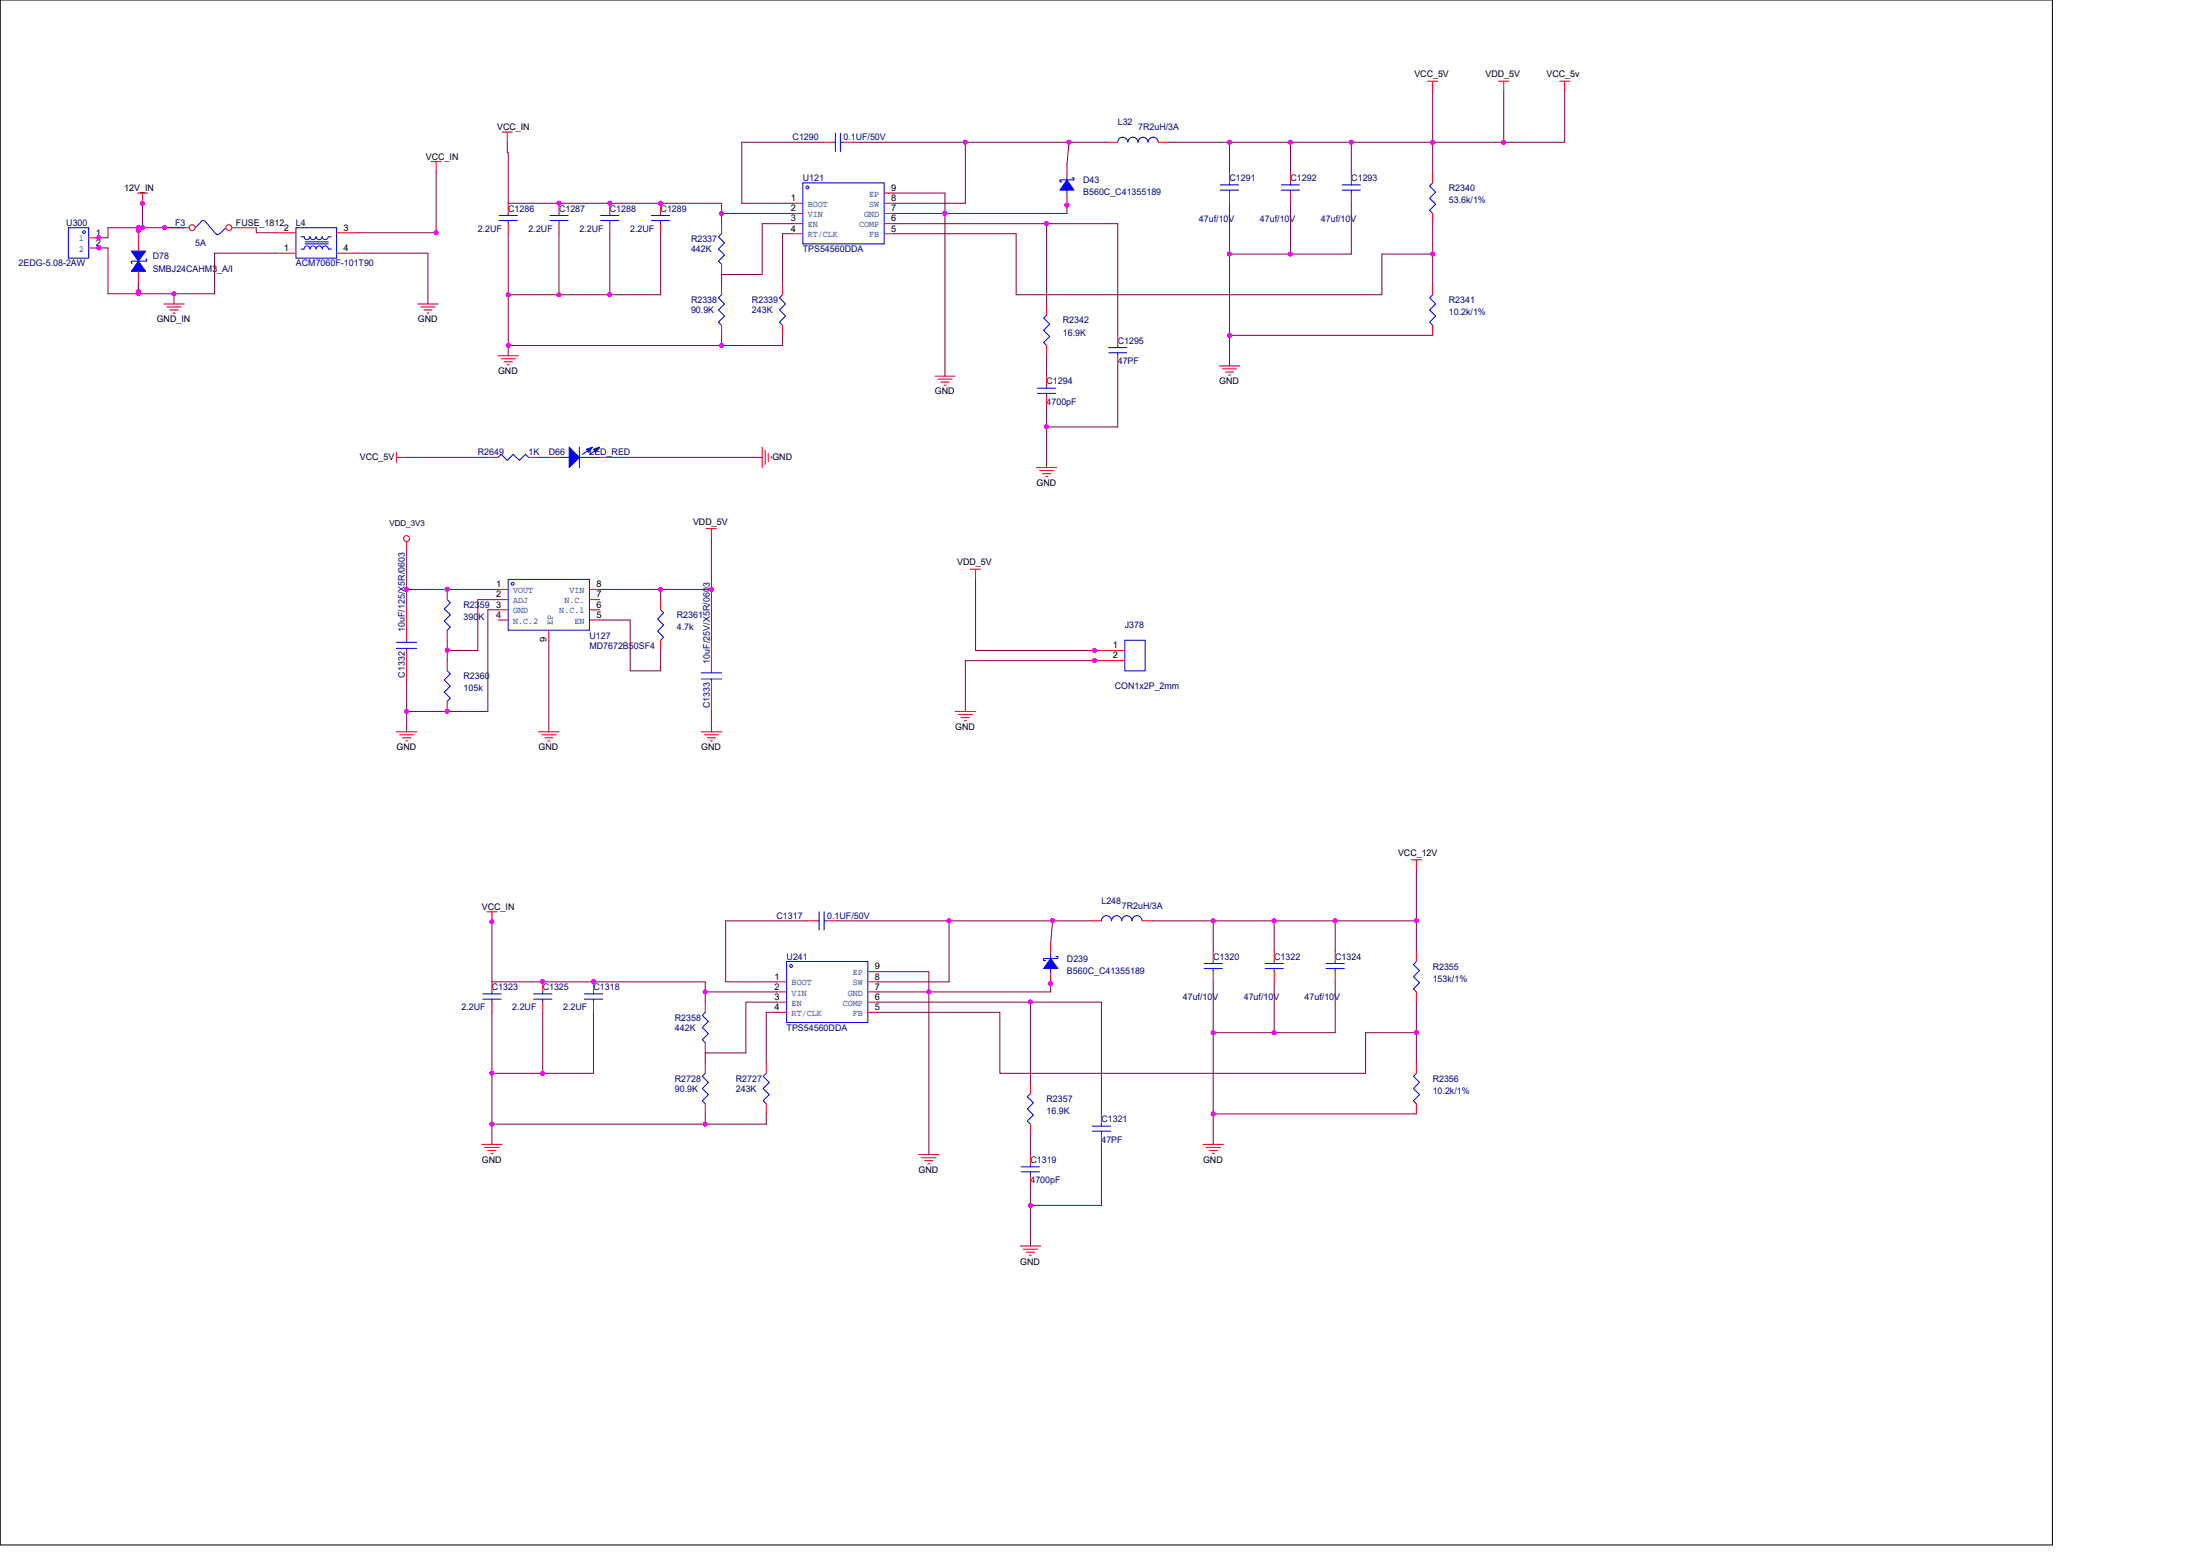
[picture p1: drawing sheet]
<svg xmlns="http://www.w3.org/2000/svg" width="297mm" height="210mm" viewBox="0 0 297 210" stroke-linecap="round" stroke-linejoin="round" font-family="sans-serif">
<path d="M0 0h277.1v208.5h-277.1z" fill="none" stroke="#000" stroke-width=".14"/>
<g fill="none" stroke="#f00" stroke-width=".14">
<path d="M67.8 17.8h1.4M68.5 17.8v1.4M111.1 19.2h1.4M113.9 19.2h1.3M149.5 19.2h1.4M156.4 19.2h1.4M192.7 11h1.4M193.4 11v1.3M202.3 11h1.4M203 11v1.3M210.6 11h1.4M211.3 11v1.3"/>
<path d="M18.6 26.1h1.3M18.7 31.1v2.8M18.7 36.6v2.8M19.2 26.1v1.3M58.2 21.8h1.4M58.9 21.8v1.4M68.6 27.4v1.4M68.6 30.2v1.3M75.5 27.4v1.4M75.5 30.2v1.3M82.3 27.4v1.4M82.3 30.2v1.3"/>
<path d="M89.2 27.4v1.4M89.2 30.2v1.3M97.4 35.7v1.3M97.4 30.2v1.3M97.4 38.4v1.4M105.7 38.4v1.4M107 27.4h1.4M107 28.8h1.4M107 30.2h1.4M107 31.5h1.4M119.4 31.5h1.3M119.4 30.2h1.3"/>
<path d="M119.4 28.8h1.3M119.4 27.4h1.3M119.4 26.1h1.3M144.1 22.2v1.4M144.1 26.3v1.4M166 23.3v1.4M166 26.1v1.3M174.2 23.3v1.4M174.2 26.1v1.3M182.5 23.3v1.4M182.5 26.1v1.3M193.4 38.4v1.4"/>
<path d="M193.4 28.8v1.4M193.4 23.3v1.4M22.1 41h2.8M22.5 41.4h1.9M22.9 41.8h1.1M23.4 42.2h.2M56.4 41h2.8M56.8 41.4h1.9M57.2 41.8h1.1M57.7 42.2h.2M67.2 48h2.8M67.7 48.4h1.9"/>
<path d="M68.1 48.8h1.1M68.5 49.2h.2M97.4 43.9v1.4M105.7 43.9v1.4M126.2 50.8h2.8M126.6 51.2h2M127 51.6h1.1M127.5 52h.2M141.3 46.6v1.4M141.3 41.1v1.4M141.3 50.8v1.3M141.3 53.5v1.4"/>
<path d="M164.6 49.4h2.8M165 49.8h2M165.5 50.2h1.1M165.9 50.6h.2M193.4 43.9v1.4M53.5 61.7h1.4M53.5 61v1.4M54.9 73.1v1M60.4 79.5v1.4M65.9 61.7h1.3M67.2 79.5h1.4M71.4 61.7h1.3"/>
<path d="M74.1 61.7h1.4M79.6 79.5h1.4M81 61.7h1.3M95.4 71.3h1.3M96.1 71.3v1.4M102.9 60.3v2.8M103.3 60.8v1.9M103.7 61.2v1.1M104.1 61.6v.2M131 76.8h1.4M131.7 76.8v1.4M140 63.1h2.7"/>
<path d="M140.4 63.5h1.9M140.8 63.9h1.1M141.2 64.3h.3M53.5 98.8h2.8M54 99.2h1.9M54.4 99.6h1.1M54.8 100h.2M54.9 87.8v4.1M54.9 82.3v4.1M60.4 85v1.4M60.4 89.2v1.3M60.4 94.6v1.4"/>
<path d="M67.2 83.7h1.4M67.2 82.3h1.4M67.2 80.9h1.4M72.7 98.8h2.8M73.1 99.2h2M73.6 99.6h1.1M74 100h.2M74.1 85v1.4M79.6 80.9h1.4M79.6 82.3h1.4M79.6 83.7h1.4M89.2 80.9v1.4"/>
<path d="M89.2 86.4v1.4M94.7 98.8h2.7M95.1 99.2h1.9M95.5 99.6h1.1M95.9 100h.3M96.1 91.9v4.1M96.1 86.4v4.1M129 96h2.7M129.4 96.4h1.9M129.8 96.8h1.1M130.2 97.2h.3M147.8 87.8h4.1"/>
<path d="M147.8 89.2h4.1M190.6 116h1.3M191.2 116v1.4M65.7 123h1.4M66.4 123v1.4M66.4 132.5v1.4M66.4 135.2v1.4M73.3 132.5v1.4M73.3 135.2v1.4M80.1 132.5v1.4M80.1 135.2v1.4M95.2 135.2v1.4"/>
<path d="M104.8 132.5h1.4M104.8 133.9h1.4M104.8 135.2h1.4M104.8 136.6h1.4M108.9 124.3h1.4M111.7 124.3h1.4M117.2 136.6h1.4M117.2 135.2h1.4M117.2 133.9h1.4M117.2 132.5h1.4M117.2 131.1h1.4M141.9 127.3v1.4"/>
<path d="M141.9 131.4v1.4M147.4 124.3h1.3M154.2 124.3h1.4M163.8 128.4v1.4M163.8 131.1v1.4M172 128.4v1.4M172 131.1v1.4M180.3 128.4v1.4M180.3 131.1v1.4M191.2 133.9v1.3M191.2 128.4v1.4M65.1 154.4h2.7"/>
<path d="M65.5 154.9h1.9M65.9 155.3h1.1M66.3 155.7h.3M95.2 140.7v1.4M95.2 148.9v1.4M95.2 143.5v1.3M124 155.8h2.8M124.4 156.2h2M124.9 156.6h1.1M125.3 157.1h.2M139.1 151.7v1.4M139.1 146.2v1.4"/>
<path d="M139.1 155.8v1.4M139.1 158.6v1.3M148.7 150.3v1.4M148.7 153.1v1.3M162.4 154.4h2.8M162.9 154.9h1.9M163.3 155.3h1.1M163.7 155.7h.3M191.2 148.9v1.4M191.2 143.5v1.3M137.7 168.1h2.8M138.2 168.6h1.9"/>
<path d="M138.6 169h1.1M139 169.4h.3"/>
<circle cx="54.9" cy="72.7" r=".4"/>
</g>
<g fill="#00f" stroke="#00f" stroke-width=".14">
<path d="M18.7 35.2l1 1.4h-2z"/>
<path d="M17.7 33.9h2l-1 1.3z"/>
<path d="M144.1 24.3l.9 1.4h-1.9z"/>
<path d="M141.9 129.3l.9 1.4h-1.9z"/>
<path d="M76.9 60.3l1.3 1.4-1.3 1.4z" fill-rule="evenodd"/>
<path d="M79.2 60.6l.8-.3-.5 .7z" fill-rule="evenodd"/>
<path d="M80.1 60.6l.9-.3-.6 .7z" fill-rule="evenodd"/>
</g>
<g fill="none" stroke="#00f" stroke-width=".14">
<path d="M112.5 19.2h.3M112.8 18v2.4M113.5 19.2h.4M113.5 18v2.4M150.9 19.2a.68 .68 0 0 1 .7-.7 .68 .68 0 0 1 .7 .7M152.3 19.2a.68 .68 0 0 1 .7-.7 .68 .68 0 0 1 .6 .7 .68 .68 0 0 1 .7-.7 .68 .68 0 0 1 .7 .7M155 19.2a.68 .68 0 0 1 .7-.7 .68 .68 0 0 1 .7 .7M19.7 35h.1v.2h-2.1v.3h.2M27.2 29.9a.38 .38 0 0 1 .5 0M27.2 29.9l-.8 .8M27.7 29.9l1.4 1.6M29.1 31.5l.3 .2 .2-.2"/>
<path d="M30.5 30.7l-.8 .8M67.4 29.8h2.4M67.4 29.1h2.4M68.6 28.8v.3M68.6 29.8v.4M74.2 29.8h2.5M74.2 29.1h2.5M75.5 28.8v.3M75.5 29.8v.4M81.1 29.8h2.5M81.1 29.1h2.5M82.3 28.8v.3"/>
<path d="M82.3 29.8v.4M88 29.8h2.4M88 29.1h2.4M89.2 28.8v.3M89.2 29.8v.4M97.4 31.5l-.4 .5 .8 .8-.8 .8 .8 .8-.8 .8 .4 .5M97.4 39.8l-.4 .4 .8 .8-.8 .8 .8 .9-.8 .8 .4 .4M105.7 39.8l-.5 .4 .9 .8-.9 .8 .9 .9-.9 .8 .5 .4M108.4 24.7h11v8.2h-11zM144.1 23.6v.7M144.1 25.7v.6M144.7 24h.3v.3h-1.9v.3h.3"/>
<path d="M164.8 25.7h2.4M164.8 25h2.4M166 24.7v.3M166 25.7v.4M173 25.7h2.5M173 25h2.5M174.2 24.7v.3M174.2 25.7v.4M181.2 25.7h2.5M181.2 25h2.5M182.5 24.7v.3M182.5 25.7v.4"/>
<path d="M193.4 39.8l-.4 .4 .8 .8-.8 .8 .8 .9-.8 .8 .4 .4M193.4 24.7l-.4 .4 .8 .8-.8 .9 .8 .8-.8 .8 .4 .4M140.1 53.1h2.5M140.1 52.4h2.5M141.3 42.5l-.4 .4 .8 .9-.8 .8 .8 .8-.8 .8 .4 .4M141.3 52.1v.3M141.3 53.1v.4M67.2 61.7l.5-.4 .8 .8 .8-.8 .8 .8 .8-.8 .5 .4M68.6 78.2h11v6.8h-11zM69.1 78.6h.3v.3h-.3zM75.5 61.7h1.4M78.2 60.3v2.8"/>
<path d="M78.2 61.7h2.8M79.9 60.5l-1.3 .8M80.8 60.5l-1.2 .8M53.5 87.5h2.8M53.5 86.7h2.8M54.9 87.5v.3M54.9 86.4v.3M60.4 80.9l.4 .4-.8 .9 .8 .8-.8 .8 .8 .8-.4 .4M60.4 90.5l.4 .4-.8 .9 .8 .8-.8 .8 .8 .8-.4 .4M89.2 82.3l.4 .4-.8 .8 .8 .8-.8 .9 .8 .8-.4 .4M94.7 91.6h2.7M94.7 90.8h2.7"/>
<path d="M96.1 91.6v.3M96.1 90.5v.3M151.9 86.4h2.7v4.1h-2.7zM65.2 134.8h2.5M65.2 134.1h2.5M66.4 133.9v.2M66.4 134.8v.4M72 134.8h2.5M72 134.1h2.5M73.3 133.9v.2M73.3 134.8v.4M78.9 134.8h2.5"/>
<path d="M78.9 134.1h2.5M80.1 133.9v.2M80.1 134.8v.4M95.2 136.6l-.4 .4 .8 .8-.8 .9 .8 .8-.8 .8 .4 .4M106.2 129.8h11v8.2h-11zM110.3 124.3h.3M110.6 123v2.5M111.3 124.3h.4M111.3 123v2.5M141.9 128.7v.6M141.9 130.7v.7M142.6 129.1h.2v.2h-1.9v.3h.3"/>
<path d="M148.7 124.2a.68 .68 0 0 1 .7-.6 .68 .68 0 0 1 .7 .6M150.1 124.2a.68 .68 0 0 1 .7-.6 .68 .68 0 0 1 .6 .6 .69 .69 0 0 1 .7-.6 .69 .69 0 0 1 .7 .6M152.8 124.2a.68 .68 0 0 1 .7-.6 .68 .68 0 0 1 .7 .6M162.6 130.7h2.4M162.6 130h2.4M163.8 129.8v.2M163.8 130.7v.4M170.8 130.7h2.5M170.8 130h2.5M172 129.8v.2M172 130.7v.4M179 130.7h2.5"/>
<path d="M179 130h2.5M180.3 129.8v.2M180.3 130.7v.4M191.2 129.8l-.4 .4 .9 .8-.9 .8 .9 .8-.9 .9 .4 .4M95.2 144.8l-.4 .4 .8 .9-.8 .8 .8 .8-.8 .8 .4 .4M137.9 158.1h2.5M137.9 157.5h2.5M139.1 147.6l-.4 .4 .8 .8-.8 .8 .8 .9-.8 .8 .4 .4M139.1 157.2v.3M139.1 158.1v.5M147.5 152.7h2.5M147.5 152h2.5"/>
<path d="M148.7 151.7v.3M148.7 152.7v.4M191.2 144.8l-.4 .4 .9 .9-.9 .8 .9 .8-.9 .8 .4 .4"/>
<circle cx="109" cy="25.3" r=".19"/>
<circle cx="106.8" cy="130.4" r=".19"/>
</g>
<circle cx="26" cy="30.7" r=".4" fill="#fff" stroke="#f00" stroke-width=".14"/>
<path d="M22.3 30.7h3.2" fill="none" stroke="#f00" stroke-width=".14"/>
<circle cx="30.9" cy="30.7" r=".4" fill="#fff" stroke="#f00" stroke-width=".14"/>
<path d="M12 32.1h1.4M12 33.5h1.4M31.3 30.7h3.3M37.2 34.2h2.8M37.2 31.4h2.8M45.4 31.4h2.8M45.4 34.2h2.8M150.9 45.3v1.3M150.9 48v1.4M103.5 148.9v1.4M103.5 143.5v1.3" fill="none" stroke="#f00" stroke-width=".14"/>
<g fill="none" stroke="#00f" stroke-width=".14">
<path d="M9.2 30.7h2.8v4.1h-2.8zM40 30.7h5.4v4.1h-5.4zM40.6 32h.5M40.6 33.6h.5M41.1 31.9a.39 .39 0 0 0 .4 .4 .39 .39 0 0 0 .3-.4 .41 .41 0 0 0 .5 .4 .41 .41 0 0 0 .4-.4M41.1 33.6a.4 .4 0 0 1 .4-.4 .4 .4 0 0 1 .4 .4 .4 .4 0 0 1 .4-.4 .4 .4 0 0 1 .4 .4M41.2 32.6h3.1M41.2 32.9h3.1M42.7 33.6a.41 .41 0 0 1 .4-.4 .41 .41 0 0 1 .4 .4 .4 .4 0 0 1 .4-.4 .4 .4 0 0 1 .4 .4M42.7 31.9a.4 .4 0 0 0 .4 .4 .4 .4 0 0 0 .4-.4 .41 .41 0 0 0 .4 .4 .41 .41 0 0 0 .4-.4M44.3 32h.4M44.3 33.6h.4"/>
<path d="M149.7 47.6h2.4M149.7 46.9h2.4M150.9 46.6v.3M150.9 47.6v.4M103.5 144.8l-.5 .4 .9 .9-.9 .8 .9 .8-.9 .8 .5 .4"/>
<circle cx="11.3" cy="31.3" r=".19"/>
</g>
<g fill="none" stroke="#800040" stroke-width=".14">
<path d="M68.5 19.2v1.4h.1v6.8h28.8v1.4M111.1 19.2h-10.9v8.2h6.8M115.2 19.2h15.1M130.3 19.2h14M130.3 19.2v8.2h-9.6M144.3 19.2l-.2 3M144.3 19.2h5.2M157.8 19.2h8.2v4.1M166 19.2h8.2M174.2 19.2h8.3M174.2 19.2v4.1M182.5 19.2v4.1"/>
<path d="M182.5 19.2h10.9v4.1M203 12.3v6.9h-9.6v-6.9M211.3 12.3v6.9h-8.3M13.2 33.5h1.4v6.1h4.1M18.7 30.7h.5M18.7 30.7h-4.1v1.4h-1.4M18.7 30.7v.7M18.7 38.3v1.3M18.7 39.6h4.8M19.2 27.3v3.4h5.7M23.5 39.6v1.4M34.6 30.7v.7h2.6"/>
<path d="M37.2 34.2h-8.2v5.4h-5.5M48.2 31.4h10.7M48.2 34.2h9.6v6.8M58.9 31.4h.3M58.9 23.2v8.2M68.6 39.8v6.8M68.6 31.5v8.3M68.6 39.8h6.9M75.5 31.5v8.3h6.8M82.3 31.5v8.3M89.2 31.5v8.3h-6.9M97.4 28.8v1.4"/>
<path d="M97.4 28.8h9.6M107 30.2h-4.1v6.8h-5.5v1.4M107 31.5h-1.3v6.9M120.7 31.5h16.5v8.3h49.4v-5.5h6.8v4.1M120.7 30.2h20.6M120.7 28.8h6.9M120.7 26.1h6.9v2.7M127.6 28.8v22M141.3 30.2h9.6v15.1M141.3 30.2v10.9M144.1 27.4v1.4h-16.5M166 34.3h8.2"/>
<path d="M166 27.4v6.9M166 34.3v11M174.2 27.4v6.9h8.3v-6.9M193.4 30.2v4.1M68.6 46.6h28.8M68.6 46.6v1.4M97.4 45.3v1.3M105.7 45.3v1.3h-8.3M141.3 48v2.8M141.3 57.6v5.5M141.3 54.9v2.7M150.9 49.4v8.2h-9.6"/>
<path d="M166 45.3h27.4M166 45.3v4.1M54.9 79.5h12.3M54.9 79.5v2.8M54.9 74.1v5.4M54.9 61.7h11M72.7 61.7h1.4M81 79.5h8.2M82.3 61.7h20.6M89.2 79.5v1.4M89.2 79.5h6.9M96.1 79.5v6.9"/>
<path d="M96.1 72.7v6.8M131.7 78.2v9.6h16.5M54.9 96v2.8M54.9 91.9v4.1M60.4 87.8v1.4M67.2 80.9h-2.7v6.9h-4.1v-1.4M67.2 82.3h-1.3v13.7h-11M74.1 86.4v12.4M81 83.7h4.1v6.8h4.1v-2.7M96.1 96v2.8M148.2 89.2h-17.9v6.8M191.2 117.4v6.9"/>
<path d="M66.4 124.3v8.2h28.8v1.4M66.4 136.6v8.2M73.3 136.6v8.2M80.1 136.6v8.2h-6.8M95.2 133.9h9.6M95.2 133.9v1.3M104.8 136.6h-1.3v6.9M104.8 135.2h-4.1v6.9h-5.5v1.4M108.9 124.3h-10.9v8.2h6.8M113.1 124.3h15M118.6 136.6h16.4v8.2h49.4v-5.4h6.8M118.6 135.2h20.5"/>
<path d="M118.6 131.1h6.8v2.8M118.6 133.9h6.8M125.4 133.9v21.9M128.1 124.3h19.3M128.1 124.3v8.2h-9.5M139.1 135.2h9.6v15.1M139.1 135.2v11M141.9 132.5v1.4h-16.5M142.1 124.3l-.2 3M155.6 124.3h8.2M163.8 124.3h8.2v4.1M163.8 139.4h8.2"/>
<path d="M163.8 132.5v6.9M163.8 124.3v4.1M163.8 139.4v10.9M172 124.3h8.3v4.1M172 132.5v6.9M180.3 132.5v6.9h-8.3M180.3 124.3h10.9M191.2 124.3v4.1M191.2 135.2v4.2M191.2 139.4v4.1M66.4 144.8v6.9M66.4 151.7v2.7"/>
<path d="M66.4 144.8h6.9M66.4 151.7h28.8M95.2 150.3v1.4M103.5 150.3v1.4h-8.3M139.1 153.1v2.7M148.7 154.4v8.3h-9.6v-2.8M163.8 150.3v4.1M163.8 150.3h27.4M139.1 162.7v5.4"/>
</g>
<g fill="#f0f" stroke="#f0f" stroke-width=".14">
<circle cx="13.3" cy="33.5" r=".27"/>
<circle cx="13.3" cy="32.1" r=".27"/>
<circle cx="18.7" cy="39.6" r=".27"/>
<circle cx="22.3" cy="30.7" r=".26"/>
<circle cx="19.2" cy="30.7" r=".26"/>
<circle cx="18.7" cy="30.7" r=".26"/>
<circle cx="23.5" cy="39.6" r=".27"/>
<circle cx="19.2" cy="27.4" r=".27"/>
<circle cx="75.5" cy="27.4" r=".27"/>
<circle cx="97.4" cy="28.8" r=".27"/>
<circle cx="89.2" cy="27.4" r=".27"/>
<circle cx="82.3" cy="27.4" r=".27"/>
<circle cx="82.3" cy="39.8" r=".27"/>
<circle cx="75.5" cy="39.8" r=".27"/>
<circle cx="68.6" cy="39.8" r=".27"/>
<circle cx="97.4" cy="46.6" r=".27"/>
<circle cx="68.6" cy="46.6" r=".27"/>
<circle cx="130.3" cy="19.2" r=".27"/>
<circle cx="144" cy="27.7" r=".27"/>
<circle cx="127.6" cy="28.8" r=".27"/>
<circle cx="144.3" cy="19.2" r=".27"/>
<circle cx="174.2" cy="34.3" r=".27"/>
<circle cx="166" cy="34.3" r=".27"/>
<circle cx="174.2" cy="19.2" r=".27"/>
<circle cx="166" cy="19.2" r=".27"/>
<circle cx="166" cy="45.2" r=".27"/>
<circle cx="193.4" cy="34.3" r=".27"/>
<circle cx="182.4" cy="19.2" r=".27"/>
<circle cx="141.3" cy="30.2" r=".27"/>
<circle cx="141.3" cy="57.6" r=".27"/>
<circle cx="193.4" cy="19.2" r=".27"/>
<circle cx="58.9" cy="31.4" r=".27"/>
<circle cx="89.2" cy="79.5" r=".27"/>
<circle cx="60.4" cy="87.8" r=".27"/>
<circle cx="60.4" cy="79.5" r=".27"/>
<circle cx="54.9" cy="96" r=".27"/>
<circle cx="60.4" cy="96" r=".27"/>
<circle cx="96" cy="79.5" r=".27"/>
<circle cx="54.9" cy="79.5" r=".27"/>
<circle cx="147.7" cy="87.8" r=".27"/>
<circle cx="147.7" cy="89.1" r=".27"/>
<circle cx="18.7" cy="39.4" r=".27"/>
<circle cx="18.7" cy="31.1" r=".27"/>
<circle cx="73.3" cy="132.5" r=".27"/>
<circle cx="80.1" cy="132.5" r=".27"/>
<circle cx="95.2" cy="133.9" r=".26"/>
<circle cx="73.3" cy="144.8" r=".27"/>
<circle cx="66.4" cy="144.8" r=".27"/>
<circle cx="95.2" cy="151.7" r=".27"/>
<circle cx="66.4" cy="151.7" r=".27"/>
<circle cx="125.4" cy="133.9" r=".26"/>
<circle cx="141.8" cy="132.8" r=".27"/>
<circle cx="142.1" cy="124.3" r=".27"/>
<circle cx="128.1" cy="124.3" r=".27"/>
<circle cx="163.8" cy="124.3" r=".27"/>
<circle cx="163.8" cy="139.3" r=".27"/>
<circle cx="172" cy="139.3" r=".27"/>
<circle cx="180.3" cy="124.3" r=".27"/>
<circle cx="172" cy="124.3" r=".27"/>
<circle cx="191.2" cy="124.3" r=".27"/>
<circle cx="163.8" cy="150.3" r=".27"/>
<circle cx="191.2" cy="139.3" r=".27"/>
<circle cx="139.1" cy="135.2" r=".27"/>
<circle cx="139.1" cy="162.7" r=".27"/>
<circle cx="66.4" cy="124.4" r=".27"/>
<circle cx="203" cy="19.2" r=".27"/>
</g>
<g font-size="1.2">
<text x="191" y="10.5">VCC_5V</text>
<text x="200.6" y="10.5">VDD_5V</text>
<text x="208.8" y="10.5">VCC_5v</text>
<text x="67.1" y="17.6">VCC_IN</text>
<text x="57.5" y="21.6">VCC_IN</text>
<text x="16.8" y="25.8">12V_IN</text>
<text x="106.8" y="27.1">1</text>
<text x="106.8" y="28.5">2</text>
<text x="106.8" y="29.9">3</text>
<text x="120.3" y="29.9">6</text>
<text x="120.3" y="28.5">7</text>
<text x="120.3" y="27.1">8</text>
<text x="120.3" y="25.8">9</text>
<text x="12.9" y="31.8">1</text>
<text x="12.9" y="33.2">2</text>
<text x="31.9" y="30.5">FUSE_1812</text>
<text x="38.3" y="33.9">1</text>
<text x="38.3" y="31.1">2</text>
<text x="46.4" y="31.1">3</text>
<text x="46.4" y="33.9">4</text>
<text x="106.8" y="31.2">4</text>
<text x="120.3" y="31.2">5</text>
<text x="21.2" y="43.5">GND_IN</text>
<text x="56.4" y="43.5">GND</text>
<text x="67.2" y="50.5">GND</text>
<text x="126.2" y="53.2">GND</text>
<text x="164.6" y="51.9">GND</text>
<text x="48.6" y="62">VCC_5V</text>
<text x="104.3" y="62">GND</text>
<text x="140" y="65.6">GND</text>
<text x="93.6" y="70.8">VDD_5V</text>
<text x="129.2" y="76.3">VDD_5V</text>
<text x="67" y="83.4">4</text>
<text x="67" y="82">3</text>
<text x="67" y="80.6">2</text>
<text x="67" y="79.2">1</text>
<text x="80.5" y="79.2">8</text>
<text x="80.5" y="80.6">7</text>
<text x="80.5" y="82">6</text>
<text x="80.5" y="83.4">5</text>
<text x="73.8" y="86.7" transform="rotate(-90 73.8 86.7)">9</text>
<text x="150.2" y="87.5">1</text>
<text x="150.2" y="88.9">2</text>
<text x="53.5" y="101.2">GND</text>
<text x="72.7" y="101.2">GND</text>
<text x="94.7" y="101.2">GND</text>
<text x="129" y="98.5">GND</text>
<text x="188.8" y="115.5">VCC_12V</text>
<text x="65.1" y="122.8">VCC_IN</text>
<text x="118.1" y="130.8">9</text>
<text x="104.6" y="132.2">1</text>
<text x="104.6" y="133.6">2</text>
<text x="104.6" y="134.9">3</text>
<text x="104.6" y="136.3">4</text>
<text x="118.1" y="136.3">5</text>
<text x="118.1" y="134.9">6</text>
<text x="118.1" y="133.6">7</text>
<text x="118.1" y="132.2">8</text>
<text x="65.1" y="156.9">GND</text>
<text x="124" y="158.3">GND</text>
<text x="162.4" y="156.9">GND</text>
<text x="137.7" y="170.6">GND</text>
</g>
<g font-size="1.2" fill="#000080">
<text x="150.9" y="16.9">L32</text>
<text x="153.7" y="17.6">7R2uH/3A</text>
<text x="107" y="18.9">C1290</text>
<text x="113.9" y="18.9">0.1UF/50V</text>
<text x="68.6" y="28.6">C1286</text>
<text x="75.5" y="28.6">C1287</text>
<text x="82.3" y="28.6">C1288</text>
<text x="89.2" y="28.6">C1289</text>
<text x="108.4" y="24.4">U121</text>
<text x="146.3" y="24.7">D43</text>
<text x="146.3" y="26.4">B560C_C41355189</text>
<text x="161.9" y="29.9">47uf/10V</text>
<text x="166" y="24.4">C1291</text>
<text x="170.1" y="29.9">47uf/10V</text>
<text x="174.2" y="24.4">C1292</text>
<text x="178.3" y="29.9">47uf/10V</text>
<text x="182.5" y="24.4">C1293</text>
<text x="195.6" y="25.8">R2340</text>
<text x="195.6" y="27.5">53.6k/1%</text>
<text x="2.5" y="36">2EDG-5.08-2AW</text>
<text x="9" y="30.5">U300</text>
<text x="20.6" y="35">D78</text>
<text x="23.6" y="30.5">F3</text>
<text x="26.4" y="33.2">5A</text>
<text x="40" y="30.5">L4</text>
<text x="40" y="36">ACM7060F-101T90</text>
<text x="64.5" y="31.3">2.2UF</text>
<text x="71.4" y="31.3">2.2UF</text>
<text x="78.2" y="31.3">2.2UF</text>
<text x="85.1" y="31.3">2.2UF</text>
<text x="93.3" y="32.7">R2337</text>
<text x="93.3" y="34">442K</text>
<text x="108.4" y="34">TPS54560DDA</text>
<text x="20.6" y="36.6">SMBJ24CAHM3_A/I</text>
<text x="93.3" y="40.9">R2338</text>
<text x="101.5" y="40.9">R2339</text>
<text x="195.6" y="40.9">R2341</text>
<text x="93.3" y="42.3">90.9K</text>
<text x="101.5" y="42.3">243K</text>
<text x="143.5" y="43.6">R2342</text>
<text x="143.5" y="45.3">16.9K</text>
<text x="150.9" y="46.4">C1295</text>
<text x="195.6" y="42.5">10.2k/1%</text>
<text x="141.3" y="51.9">C1294</text>
<text x="150.9" y="49.1">47PF</text>
<text x="141.3" y="54.6">4700pF</text>
<text x="64.5" y="61.5">R2649</text>
<text x="71.4" y="61.5">1K</text>
<text x="74.1" y="61.5">D66</text>
<text x="79.6" y="61.5">LED_RED</text>
<text x="62.6" y="82">R2359</text>
<text x="62.6" y="83.7">390K</text>
<text x="91.4" y="83.4">R2361</text>
<text x="54.7" y="85.3" transform="rotate(-90 54.7 85.3)">10uF/125/X5R/0603</text>
<text x="79.6" y="86.2">U127</text>
<text x="79.6" y="87.5">MD7672B50SF4</text>
<text x="91.4" y="85.1">4.7k</text>
<text x="95.8" y="89.6" transform="rotate(-90 95.8 89.6)">10uF/25V/X5R/0603</text>
<text x="151.9" y="84.8">J378</text>
<text x="54.7" y="91.5" transform="rotate(-90 54.7 91.5)">C1332</text>
<text x="62.6" y="91.7">R2360</text>
<text x="62.6" y="93.3">105k</text>
<text x="95.8" y="95.6" transform="rotate(-90 95.8 95.6)">C1333</text>
<text x="150.5" y="93">CON1x2P_2mm</text>
<text x="104.8" y="124">C1317</text>
<text x="111.7" y="124">0.1UF/50V</text>
<text x="148.7" y="122">L248</text>
<text x="151.5" y="122.6">7R2uH/3A</text>
<text x="106.2" y="129.5">U241</text>
<text x="144.1" y="129.8">D239</text>
<text x="144.1" y="131.4">B560C_C41355189</text>
<text x="163.8" y="129.5">C1320</text>
<text x="172" y="129.5">C1322</text>
<text x="180.3" y="129.5">C1324</text>
<text x="193.4" y="130.9">R2355</text>
<text x="62.3" y="136.4">2.2UF</text>
<text x="66.4" y="133.6">C1323</text>
<text x="69.2" y="136.4">2.2UF</text>
<text x="73.3" y="133.6">C1325</text>
<text x="76" y="136.4">2.2UF</text>
<text x="80.1" y="133.6">C1318</text>
<text x="91.1" y="137.7">R2358</text>
<text x="159.7" y="135">47uf/10V</text>
<text x="167.9" y="135">47uf/10V</text>
<text x="176.1" y="135">47uf/10V</text>
<text x="193.4" y="132.5">153k/1%</text>
<text x="91.1" y="139.1">442K</text>
<text x="106.2" y="139.1">TPS54560DDA</text>
<text x="91.1" y="146">R2728</text>
<text x="91.1" y="147.3">90.9K</text>
<text x="99.4" y="146">R2727</text>
<text x="99.4" y="147.3">243K</text>
<text x="141.3" y="148.7">R2357</text>
<text x="193.4" y="146">R2356</text>
<text x="193.4" y="147.6">10.2k/1%</text>
<text x="141.3" y="150.3">16.9K</text>
<text x="148.7" y="151.4">C1321</text>
<text x="148.7" y="154.2">47PF</text>
<text x="139.1" y="156.9">C1319</text>
<text x="139.1" y="159.7">4700pF</text>
</g>
<g font-size="1.2" fill="#004080">
<text x="109.1" y="27.9">BOOT</text>
<text x="109.1" y="29.3">VIN</text>
<text x="116.7" y="29.3">GND</text>
<text x="117.3" y="27.9">SW</text>
<text x="117.3" y="26.5">EP</text>
<text x="10.6" y="32.6">1</text>
<text x="10.6" y="34">2</text>
<text x="109.1" y="30.7">EN</text>
<text x="109.1" y="32">RT/CLK</text>
<text x="116" y="30.7">COMP</text>
<text x="117.3" y="32">FB</text>
<text x="69.3" y="82.8">GND</text>
<text x="69.3" y="81.4">ADJ</text>
<text x="69.3" y="80">VOUT</text>
<text x="75.5" y="82.8">N.C.1</text>
<text x="76.2" y="81.4">N.C.</text>
<text x="76.9" y="80">VIN</text>
<text x="69.3" y="84.2">N.C.2</text>
<text x="74.6" y="84.4" transform="rotate(-90 74.6 84.4)">EP</text>
<text x="77.6" y="84.2">EN</text>
<text x="115.1" y="131.6">EP</text>
<text x="106.9" y="133">BOOT</text>
<text x="106.9" y="134.3">VIN</text>
<text x="106.9" y="135.7">EN</text>
<text x="106.9" y="137.1">RT/CLK</text>
<text x="113.8" y="135.7">COMP</text>
<text x="114.5" y="134.3">GND</text>
<text x="115.1" y="137.1">FB</text>
<text x="115.1" y="133">SW</text>
</g>
<text font-size="1.1" x="52.6" y="71">VDD_3V3</text>
</svg>
